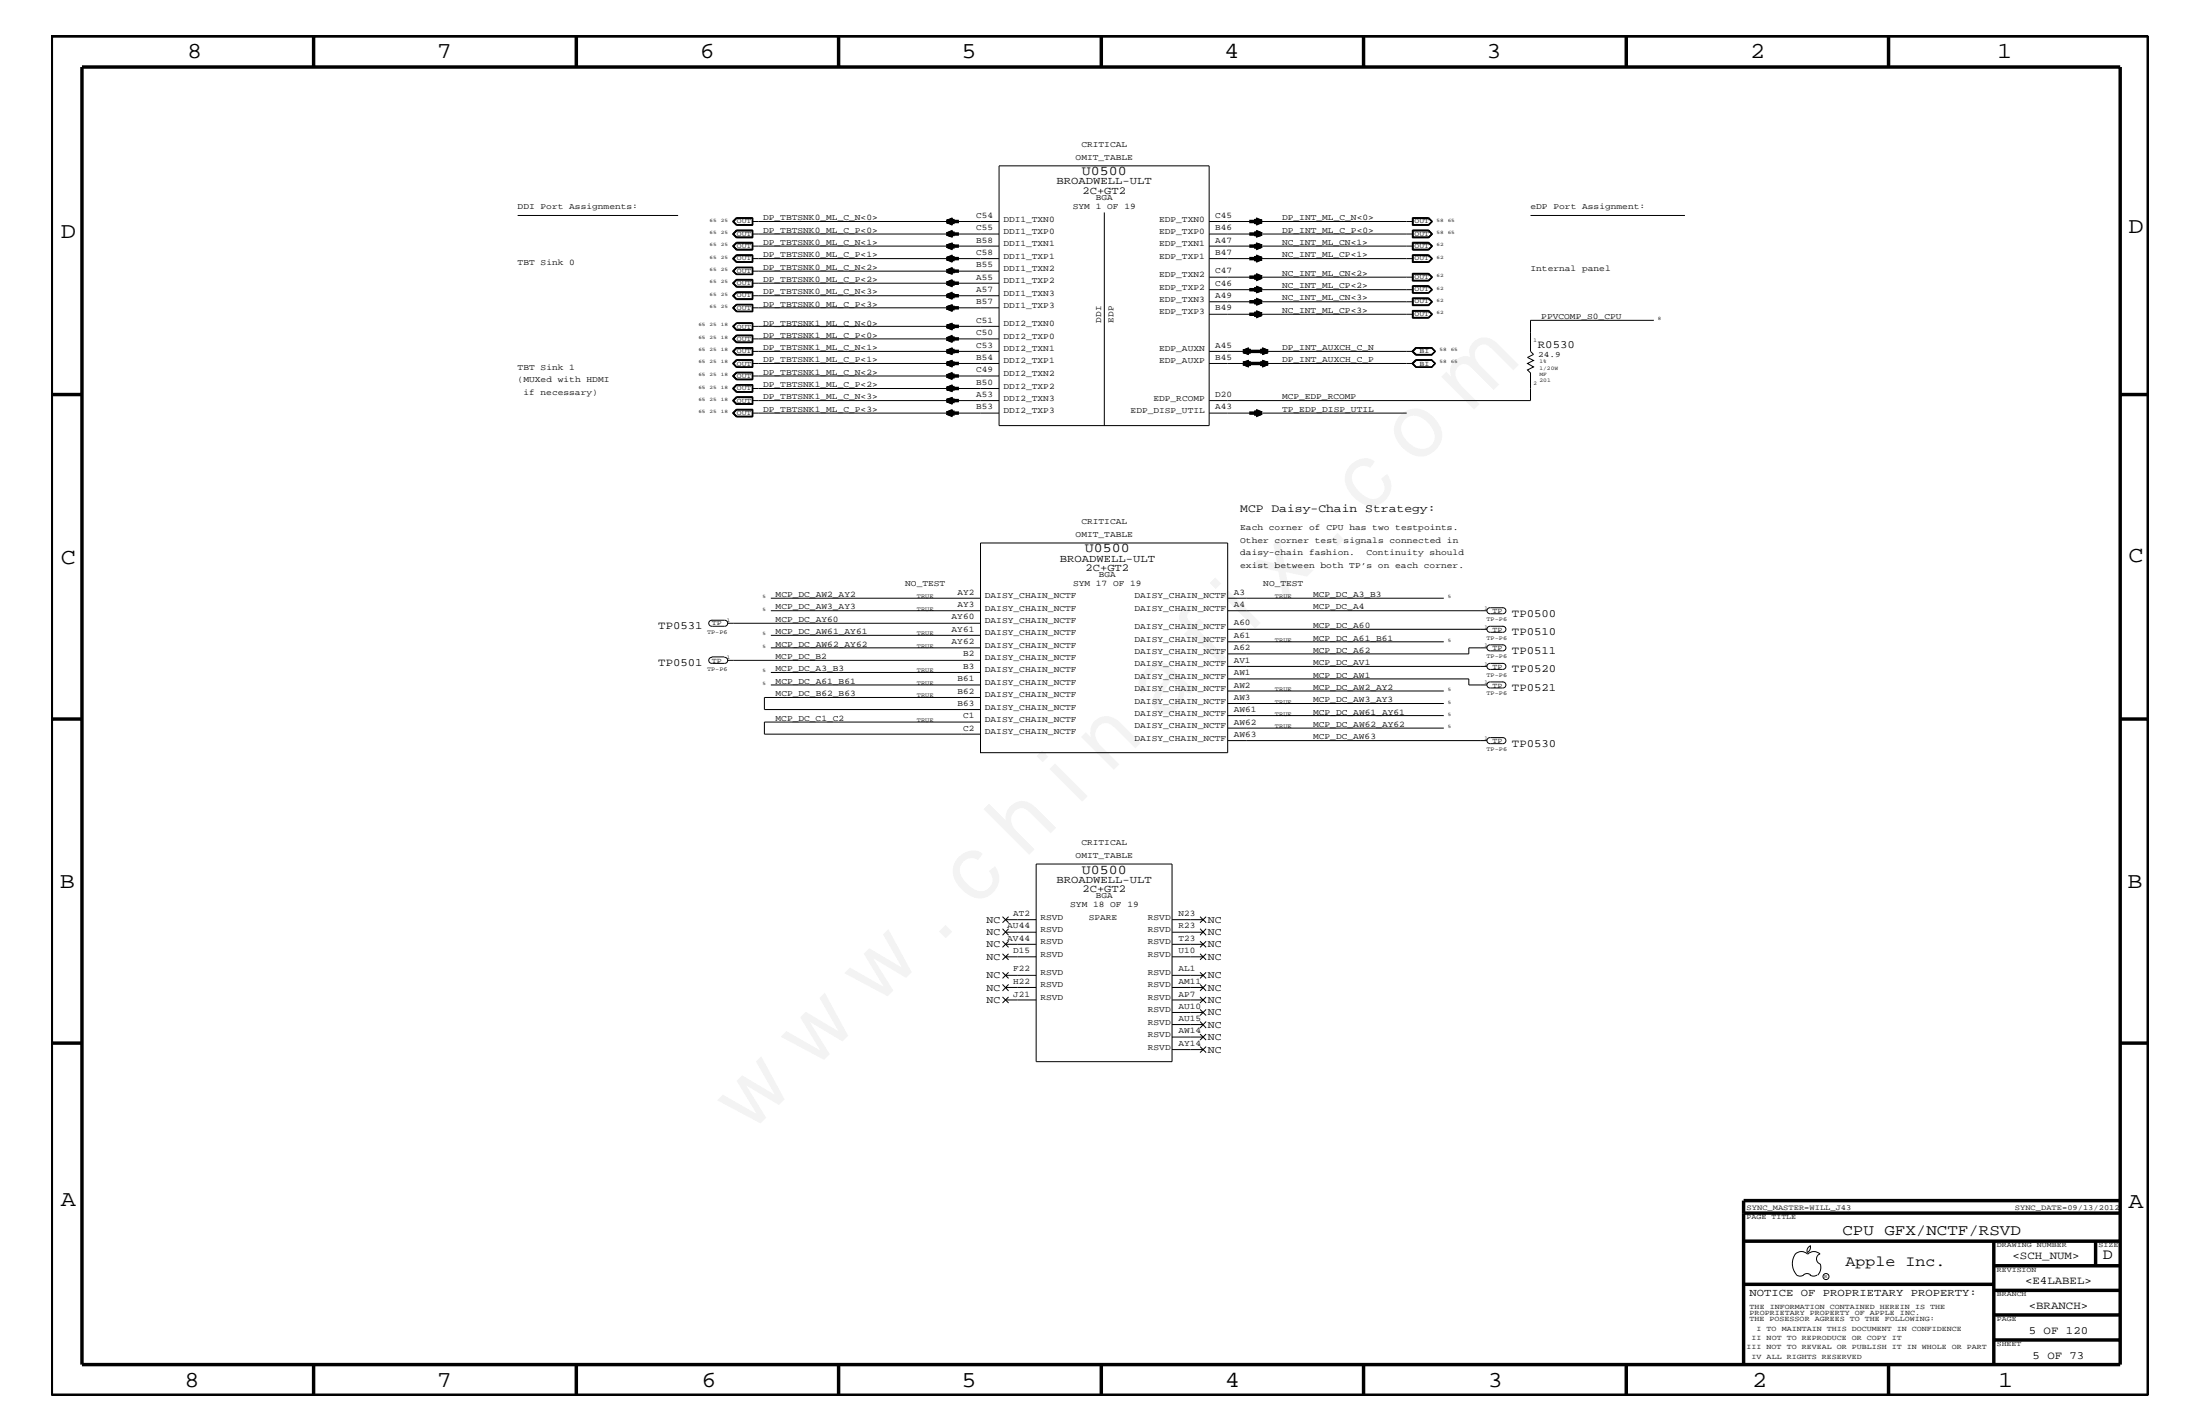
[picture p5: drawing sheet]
<svg xmlns="http://www.w3.org/2000/svg" width="432mm" height="279mm" viewBox="0 0 432 279" stroke-linecap="round" stroke-linejoin="round" font-family="sans-serif">
<g fill="none" stroke="#000" stroke-width=".2">
<path d="M196.1 32.5h41.2v51h-41.2zM101.6 42.3h31.5M143.8 48.3l.7-.8h3.2v1.6h-3.2zM143.9 48.3l.7-.6h3.1v1.3h-3.1zM144.5 42.7h3.2v1.5h-3.2l-.7-.7zM144.5 45.2h3.2v1.5h-3.2l-.7-.8zM144.5 45.2l-.7 .7 .7 .7h3.2M144.5 50h3.2v1.5h-3.2l-.7-.8zM144.5 52.4h3.2v1.5h-3.2M144.5 54.8h3.2v1.5h-3.2l-.7-.7zM144.5 58.8l-.7-.8 .7-.7h3.2v1.5M144.5 52.4l-.7 .8 .7 .7"/>
<path d="M144.6 52.5l-.6 .7 .6 .6M144.6 47.7l-.6 .6 .6 .6h3.1M144.6 45.2h3.1v1.3h-3.1l-.7-.6zM144.6 52.5h3.1v1.3h-3.1M144.6 42.8l-.7 .7 .7 .6M144.6 54.9l-.7 .7 .7 .6h3.1v-1.3M144.6 57.3l-.7 .7 .7 .7M144.6 52.5l-.7 .7 .7 .6M144.6 50.1l-.7 .6 .7 .7M147.7 42.9h-3.1l-.6 .6 .6 .6h3.1M147.7 57.4h-3.1l-.6 .6 .6 .6h3.1M147.7 55h-3.1l-.6 .6 .6 .6h3.1"/>
<path d="M147.7 50.2h-3.1l-.6 .5 .6 .6h3.1M147.7 45.3h-3.1l-.6 .6 .6 .6M147.7 43.5h48.4M147.7 45.9h48.4M147.7 48.3h48.4M147.7 50.7h48.4M147.7 55.6h48.4M147.7 53.2h48.4M147.7 58h48.4M147.7 42.8v1.3M147.7 50.1v1.3M147.7 57.3v1.4"/>
<path d="M147.7 42.8h-3.2l-.7 .7 .7 .6h3.2M147.7 47.6h-3.2l-.7 .7 .7 .8M147.7 50.1h-3.2l-.7 .6 .7 .7h3.2M147.7 57.3h-3.2l-.7 .7 .7 .7h3.2M147.7 54.9h-3.2l-.7 .7 .7 .7M216.7 41.7v41.8M237.3 43.5h40.1M237.3 45.9h40.1M237.3 48.3h40.1M237.3 50.7h40.1M237.3 54.4h40.1M237.3 56.8h40.1"/>
<path d="M241 59.2h35.1M277.2 42.7h3.2l.8 .8-.8 .7h-3.2zM277.2 45.2h3.2l.8 .7-.8 .8h-3.2zM277.2 47.5h3.2l.8 .8-.8 .8h-3.2zM277.2 50h3.2l.8 .7-.8 .8h-3.2zM277.2 53.6h3.2l.8 .8-.8 .7h-3.2zM277.3 45.2v1.4h3.1l.7-.7-.7-.7M277.3 49.1v-1.5h3.1l.7 .7-.7 .8M277.3 56.1v1.4M277.3 45.2h3.1l.6 .7M277.3 47.7h3.1l.6 .6M277.3 56.2h3.1l.6 .6"/>
<path d="M277.4 42.9h2.9l.7 .6-.7 .6h-2.9zM277.4 47.7v1.2h2.9l.7-.6M277.4 50.2h2.9l.7 .5-.7 .6h-2.9zM277.4 53.8h2.9l.7 .6-.7 .6h-2.9zM277.4 56.2v1.2M280.3 47.7l.7 .6M280.3 56.2l.7 .6M280.4 56.1h-3.2v1.4h3.2M280.4 42.8h-3.1v1.3h3.1M280.4 42.8l.7 .7-.7 .6M280.4 50.1h-3.1v1.3h3.1M280.4 53.7h-3.1v1.4h3.1"/>
<path d="M280.4 58.5h-3.1v1.4M280.4 42.8l.6 .7M280.4 58.5l.6 .7-.7-.6h-2.9v1.2M280.4 50.1l.7 .6-.7 .7M280.4 50.1l.6 .6M280.4 53.7l.7 .7-.7 .7M280.4 53.7l.6 .7M280.4 56.1l.8 .7-.8 .7M280.4 56.1l.7 .7-.7 .7M280.4 58.5l.7 .7M281 43.5l-.6 .6M281 45.9l-.7-.6h-2.9v1.2"/>
<path d="M281 45.9l-.6 .6h-3.1M281 45.9l-.7 .6M281 48.3l-.6 .7h-3.1M281 50.7l-.6 .7M281 54.4l-.6 .7M281 56.8l-.6 .6h-3.1M281 56.8l-.7 .6M281.2 59.2l-.8-.8h-3.2v1.6M300.4 42.3h30.3M148.8 71.3h43.6M148.8 68.9h43.6M148.8 78.6h43.6"/>
<path d="M148.8 60.4h43.6M148.8 64h43.6M148.8 66.5h43.6M148.8 73.8h43.6M148.8 76.2h43.6M241 61.7h35.1M241 71.3h35.1M241 68.9h35.1M241 78.6h59.4M300.4 62.9h24.2M148.8 81.1h43.6M241 81.1h35.1"/>
<path d="M151.3 119.8h37.5M151.3 117.4h37.5M192.4 106.5h48.6v41.2h-48.6zM244.6 119.8h46.1M244.6 117.4h38.8M144 122.3h44.8M144 129.6h44.8M150 139.2h38.8M150 136.8h38.8M151.3 127.1h37.5M151.3 134.4h37.5M151.3 131.9h37.5"/>
<path d="M151.3 124.7h37.5M244.6 133.2h43.7M244.6 130.8h46.1M244.6 128.3h43.7M244.6 123.5h46.1M244.6 125.9h38.8M244.6 135.6h38.8M244.6 138h38.8M150 144h38.8M150 141.7h38.8M244.6 145.3h46.1M244.6 140.4h38.8"/>
<path d="M244.6 142.9h38.8M203.4 169.5v38.8M230 169.5v38.8M352.3 246.1a1.69 1.69 0 0 1 2.5 0M352.4 246a3.3 3.3 0 0 0 .2 4.1M352.6 250.2l.7 .2 .7-.2M354 250.2l.7-.3 .7 .3M354.8 246.1a1.69 1.69 0 0 1 2.4 0M355.2 250.2l.7 .2 .7-.2M355.3 244.4v.3a1.18 1.18 0 0 1-.6 1.1M355.4 244.4a.99 .99 0 0 0-.6 1.4M357.2 246a1.04 1.04 0 0 0-.7 1 1.04 1.04 0 0 0 .7 1"/>
<path d="M357.3 248l.1 .7a2.11 2.11 0 0 1-.6 1.5"/>
<circle cx="358.4" cy="250.5" r=".59"/>
</g>
<g fill="none" stroke="#000" stroke-width=".68" stroke-linecap="butt">
<path d="M10.1 7.1h411.5v266.7h-411.5zM16.1 13.2h400v254.5h-400zM61.6 7.1v6.1M113.1 7.1v6.1M164.6 7.1v6.1M216.2 7.1v6.1M267.6 7.1v6.1M319.2 7.1v6.1M370.7 7.1v6.1M185.8 48.3h2.4M185.8 43.5h2.4M185.8 45.9h2.4"/>
<path d="M185.8 50.7h2.4M185.8 43.5l1.2-.5v1zM185.8 45.9l1.2-.5v.9zM185.8 48.3l1.2-.4v.9zM185.8 50.7l1.2-.5v1.1zM185.8 53.2l1.2-.5v.9zM185.8 55.6l1.2-.5v1zM185.8 58l1.2-.5v1zM185.8 43.5h1.2M185.8 43.5l1.2 .3M185.8 43.5l1.2 .2M185.8 45.9l1.2 .1"/>
<path d="M185.8 45.9l1.2 .4M185.8 45.9l1.2 .3M185.8 48.3l1.2 .2M185.8 48.3l1.2 .4M185.8 50.7l1.2 .1M185.8 50.7l1.2 .4M185.8 50.7l1.2 .3M185.8 53.2h2.4M185.8 53.2l1.2 .1M185.8 53.2l1.2 .3M185.8 53.2l1.2 .2M185.8 55.6h2.4"/>
<path d="M185.8 55.6l1.2 .1M185.8 55.6l1.2 .4M185.8 55.6l1.2 .2M185.8 58h2.4M185.8 58l1.2 .1M185.8 58l1.2 .4M185.8 58l1.2 .3M187 43.1l-1.2 .4M187 43.4l-1.2 .1M187 43.2l-1.2 .3M187 45.5l-1.2 .4M187 45.7l-1.2 .2"/>
<path d="M187 47.9l-1.2 .4M187 48.2l-1.2 .1M187 48l-1.2 .3M187 50.4l-1.2 .3M187 50.7h-1.2M187 50.5l-1.2 .2M187 52.8l-1.2 .4M187 53l-1.2 .2M187 52.9l-1.2 .3M187 55.2l-1.2 .4M187 55.5l-1.2 .1M187 55.3l-1.2 .3"/>
<path d="M187 57.7l-1.2 .3M187 57.9l-1.2 .1M187 57.8l-1.2 .2M245.2 48.3h2.5M245.2 43.5h2.5M245.2 45.9h2.5M245.2 54.4h2.5M245.2 50.7h2.5M245.2 56.8h2.5M246.5 43l1.2 .5-1.2 .5zM246.5 45.4l1.2 .5-1.2 .4zM246.5 47.9l1.2 .4-1.2 .5z"/>
<path d="M246.5 50.2l1.2 .5-1.2 .6zM246.5 53.9l1.2 .5-1.2 .5zM246.5 56.3l1.2 .5-1.2 .5zM246.5 47.9l1.2 .4M246.5 48.2l1.2 .1M246.5 48l1.2 .3M246.5 43.1l1.2 .4M246.5 43.4l1.2 .1M246.5 43.2l1.2 .3M246.5 45.5l1.2 .4M246.5 45.7l1.2 .2M246.5 54l1.2 .4"/>
<path d="M246.5 54.2l1.2 .2M246.5 54.1l1.2 .3M246.5 50.4l1.2 .3M246.5 50.7h1.2M246.5 50.5l1.2 .2M246.5 56.4l1.2 .4M246.5 56.7l1.2 .1M246.5 56.6l1.2 .2M247.7 59.2l-1.2-.5v1M247.7 48.3l-1.2 .2M247.7 48.3l-1.2 .4M247.7 43.5h-1.2"/>
<path d="M247.7 43.5l-1.2 .3M247.7 43.5l-1.2 .2M247.7 45.9l-1.2 .1M247.7 45.9l-1.2 .4M247.7 45.9l-1.2 .3M247.7 54.4l-1.2 .1M247.7 54.4l-1.2 .3M247.7 54.4l-1.2 .2M247.7 50.7l-1.2 .1M247.7 50.7l-1.2 .4M247.7 50.7l-1.2 .3M247.7 56.8l-1.2 .1"/>
<path d="M247.7 56.8l-1.2 .4M247.7 56.8l-1.2 .2M10.1 77.4h6M416.1 77.4h5.5M10.1 141.1h6M416.1 141.1h5.5M10.1 204.7h6M416.1 204.7h5.5M342.2 238h73.9M416.1 235.6h-73.9v32.1M342.2 243.5h73.9M342.2 252h49.1"/>
<path d="M391.3 248.4h24.8M391.3 243.5v24.2M391.3 258h24.8M391.3 253.2h24.8M411.3 243.5v4.9M61.6 267.7v6.1M113.1 267.7v6.1M164.6 267.7v6.1M216.2 268v5.8M267.6 267.7v6.1M319.2 267.7v6.1M370.7 267.7v6.1"/>
<path d="M391.3 262.9h24.8"/>
</g>
<text font-size="17.6" x="147.1" y="222.6" transform="rotate(-45 147.1 222.6)">w w w . c h i n a f i x . c o m</text>
<g font-size="4.5">
<text x="36.7" y="11.5">8</text>
<text x="85.8" y="11.5">7</text>
<text x="137.3" y="11.5">6</text>
<text x="188.7" y="11.5">5</text>
<text x="240.3" y="11.5">4</text>
<text x="291.8" y="11.5">3</text>
<text x="343.5" y="11.5">2</text>
<text x="392" y="11.5">1</text>
<text x="11.9" y="46.8">D</text>
<text x="417.7" y="45.7">D</text>
<text x="11.9" y="110.6">C</text>
<text x="417.7" y="110.3">C</text>
<text x="11.8" y="174.3">B</text>
<text x="417.6" y="174.2">B</text>
<text x="11.9" y="236.7">A</text>
<text x="417.7" y="237.1">A</text>
<text x="36.2" y="272.1">8</text>
<text x="85.8" y="272.1">7</text>
<text x="137.7" y="272.1">6</text>
<text x="188.7" y="272.1">5</text>
<text x="240.4" y="272.1">4</text>
<text x="292" y="272.1">3</text>
<text x="343.9" y="272.1">2</text>
<text x="392.2" y="272.1">1</text>
</g>
<g font-size="3">
<text x="361.6" y="242.3">CPU GFX/NCTF/RSVD</text>
<text x="362.2" y="248.4">Apple Inc.</text>
<text x="412.7" y="247.1">D</text>
</g>
<g font-size="2.6">
<text x="212.3" y="34.4">U0500</text>
<text x="212.9" y="108.3">U0500</text>
<text x="212.3" y="171.4">U0500</text>
</g>
<text font-size="2.3" x="243.4" y="100.4">MCP Daisy-Chain Strategy:</text>
<g font-size="2.2">
<text x="301.8" y="68.2">R0530</text>
<text x="129.2" y="123.5">TP0531</text>
<text x="296.8" y="121">TP0500</text>
<text x="296.8" y="124.7">TP0510</text>
<text x="129.2" y="130.8">TP0501</text>
<text x="296.8" y="128.3">TP0511</text>
<text x="296.8" y="131.9">TP0520</text>
<text x="296.8" y="135.6">TP0521</text>
<text x="296.8" y="146.5">TP0530</text>
<text x="395" y="247.1">&lt;SCH_NUM&gt;</text>
<text x="397.5" y="252">&lt;E4LABEL&gt;</text>
<text x="398.2" y="256.8">&lt;BRANCH&gt;</text>
<text x="398.2" y="261.6">5 OF 120</text>
<text x="398.9" y="266.6">5 OF 73</text>
</g>
<g font-size="2.1">
<text x="207.4" y="36.2">BROADWELL-ULT</text>
<text x="212.5" y="38">2C+GT2</text>
<text x="208" y="110.2">BROADWELL-ULT</text>
<text x="213.1" y="112">2C+GT2</text>
<text x="207.4" y="173.2">BROADWELL-ULT</text>
<text x="212.5" y="175">2C+GT2</text>
<text x="343.4" y="254.4">NOTICE OF PROPRIETARY PROPERTY:</text>
</g>
<g font-size="2">
<text x="193.6" y="181">NC</text>
<text x="193.6" y="183.5">NC</text>
<text x="193.6" y="185.9">NC</text>
<text x="237.1" y="181">NC</text>
<text x="237.1" y="183.5">NC</text>
<text x="237.1" y="185.9">NC</text>
<text x="193.6" y="188.3">NC</text>
<text x="193.6" y="192">NC</text>
<text x="237.1" y="188.3">NC</text>
<text x="237.1" y="192">NC</text>
<text x="193.6" y="194.4">NC</text>
<text x="193.6" y="196.8">NC</text>
<text x="237.1" y="194.4">NC</text>
<text x="237.1" y="196.8">NC</text>
<text x="237.1" y="199.2">NC</text>
<text x="237.1" y="201.7">NC</text>
<text x="237.1" y="204.1">NC</text>
<text x="237.1" y="206.5">NC</text>
</g>
<g font-size="1.7">
<text x="212.3" y="28.9">CRITICAL</text>
<text x="211.1" y="31.4">OMIT_TABLE</text>
<text x="101.6" y="41">DDI Port Assignments:</text>
<text x="210.6" y="41">SYM 1 OF 19</text>
<text x="215.1" y="39.2">BGA</text>
<text x="300.4" y="41">eDP Port Assignment:</text>
<text x="149.8" y="45.7">DP_TBTSNK0_ML_C_P&lt;0&gt;</text>
<text x="149.8" y="43.2">DP_TBTSNK0_ML_C_N&lt;0&gt;</text>
<text x="191.6" y="45.2">C55</text>
<text x="191.6" y="47.6">B58</text>
<text x="191.6" y="42.7">C54</text>
<text x="196.9" y="45.9">DDI1_TXP0</text>
<text x="196.9" y="43.5">DDI1_TXN0</text>
<text x="227.5" y="43.5">EDP_TXN0</text>
<text x="227.5" y="45.9">EDP_TXP0</text>
<text x="238.5" y="45.2">B46</text>
<text x="238.5" y="47.6">A47</text>
<text x="238.5" y="42.7">C45</text>
<text x="251.6" y="43.2">DP_INT_ML_C_N&lt;0&gt;</text>
<text x="251.6" y="45.7">DP_INT_ML_C_P&lt;0&gt;</text>
<text x="101.6" y="51.9">TBT Sink 0</text>
<text x="149.8" y="52.9">DP_TBTSNK0_ML_C_N&lt;2&gt;</text>
<text x="149.8" y="50.5">DP_TBTSNK0_ML_C_P&lt;1&gt;</text>
<text x="149.8" y="48">DP_TBTSNK0_ML_C_N&lt;1&gt;</text>
<text x="191.6" y="50">C58</text>
<text x="191.6" y="52.4">B55</text>
<text x="196.9" y="53.2">DDI1_TXN2</text>
<text x="196.9" y="50.7">DDI1_TXP1</text>
<text x="196.9" y="48.3">DDI1_TXN1</text>
<text x="227.5" y="50.7">EDP_TXP1</text>
<text x="227.5" y="48.3">EDP_TXN1</text>
<text x="238.5" y="50">B47</text>
<text x="238.5" y="53.6">C47</text>
<text x="251.6" y="50.5">NC_INT_ML_CP&lt;1&gt;</text>
<text x="251.6" y="48">NC_INT_ML_CN&lt;1&gt;</text>
<text x="300.4" y="53.2">Internal panel</text>
<text x="149.8" y="55.3">DP_TBTSNK0_ML_C_P&lt;2&gt;</text>
<text x="149.8" y="57.8">DP_TBTSNK0_ML_C_N&lt;3&gt;</text>
<text x="191.6" y="59.7">B57</text>
<text x="191.6" y="54.9">A55</text>
<text x="191.6" y="57.3">A57</text>
<text x="196.9" y="55.6">DDI1_TXP2</text>
<text x="196.9" y="58">DDI1_TXN3</text>
<text x="227.5" y="59.2">EDP_TXN3</text>
<text x="227.5" y="56.8">EDP_TXP2</text>
<text x="227.5" y="54.4">EDP_TXN2</text>
<text x="238.5" y="56.1">C46</text>
<text x="238.5" y="58.5">A49</text>
<text x="251.6" y="59">NC_INT_ML_CN&lt;3&gt;</text>
<text x="251.6" y="56.6">NC_INT_ML_CP&lt;2&gt;</text>
<text x="251.6" y="54.1">NC_INT_ML_CN&lt;2&gt;</text>
<text x="149.8" y="63.9">DP_TBTSNK1_ML_C_N&lt;0&gt;</text>
<text x="149.8" y="60.2">DP_TBTSNK0_ML_C_P&lt;3&gt;</text>
<text x="191.6" y="65.7">C50</text>
<text x="191.6" y="63.4">C51</text>
<text x="196.9" y="64">DDI2_TXN0</text>
<text x="196.9" y="60.4">DDI1_TXP3</text>
<text x="216.2" y="63.3" transform="rotate(-90 216.2 63.3)">DDI</text>
<text x="218.5" y="63.3" transform="rotate(-90 218.5 63.3)">EDP</text>
<text x="227.5" y="61.7">EDP_TXP3</text>
<text x="238.5" y="60.9">B49</text>
<text x="251.6" y="61.4">NC_INT_ML_CP&lt;3&gt;</text>
<text x="302.5" y="62.6">PPVCOMP_S0_CPU</text>
<text x="149.8" y="71.1">DP_TBTSNK1_ML_C_P&lt;1&gt;</text>
<text x="149.8" y="68.7">DP_TBTSNK1_ML_C_N&lt;1&gt;</text>
<text x="149.8" y="66.2">DP_TBTSNK1_ML_C_P&lt;0&gt;</text>
<text x="191.6" y="70.6">B54</text>
<text x="191.6" y="68.2">C53</text>
<text x="196.9" y="71.3">DDI2_TXP1</text>
<text x="196.9" y="68.9">DDI2_TXN1</text>
<text x="196.9" y="66.5">DDI2_TXP0</text>
<text x="227.5" y="68.9">EDP_AUXN</text>
<text x="227.5" y="71.3">EDP_AUXP</text>
<text x="238.5" y="70.6">B45</text>
<text x="238.5" y="68.2">A45</text>
<text x="251.6" y="68.7">DP_INT_AUXCH_C_N</text>
<text x="251.6" y="71.1">DP_INT_AUXCH_C_P</text>
<text x="101.6" y="72.6">TBT Sink 1</text>
<text x="101.6" y="75">(MUXed with HDMI</text>
<text x="102.7" y="77.4">if necessary)</text>
<text x="149.8" y="76">DP_TBTSNK1_ML_C_P&lt;2&gt;</text>
<text x="149.8" y="73.5">DP_TBTSNK1_ML_C_N&lt;2&gt;</text>
<text x="191.6" y="75.5">B50</text>
<text x="191.6" y="77.9">A53</text>
<text x="191.6" y="73">C49</text>
<text x="196.9" y="76.2">DDI2_TXP2</text>
<text x="196.9" y="73.8">DDI2_TXN2</text>
<text x="238.5" y="77.9">D20</text>
<text x="149.8" y="80.8">DP_TBTSNK1_ML_C_P&lt;3&gt;</text>
<text x="149.8" y="78.3">DP_TBTSNK1_ML_C_N&lt;3&gt;</text>
<text x="191.6" y="80.3">B53</text>
<text x="196.9" y="81.1">DDI2_TXP3</text>
<text x="196.9" y="78.6">DDI2_TXN3</text>
<text x="221.9" y="81.1">EDP_DISP_UTIL</text>
<text x="226.4" y="78.6">EDP_RCOMP</text>
<text x="238.5" y="80.3">A43</text>
<text x="251.6" y="78.3">MCP_EDP_RCOMP</text>
<text x="251.6" y="80.8">TP_EDP_DISP_UTIL</text>
<text x="211.1" y="105.3">OMIT_TABLE</text>
<text x="212.3" y="102.9">CRITICAL</text>
<text x="243.4" y="106.5">Other corner test signals connected in</text>
<text x="243.4" y="104.1">Each corner of CPU has two testpoints.</text>
<text x="215.7" y="113.1">BGA</text>
<text x="243.4" y="108.9">daisy-chain fashion.</text>
<text x="243.4" y="111.4">exist between both TP’s on each corner.</text>
<text x="268.2" y="108.9">Continuity should</text>
<text x="152.2" y="119.6">MCP_DC_AW3_AY3</text>
<text x="152.2" y="117.2">MCP_DC_AW2_AY2</text>
<text x="177.7" y="115">NO_TEST</text>
<text x="188" y="119.1">AY3</text>
<text x="188" y="116.7">AY2</text>
<text x="193.3" y="119.8">DAISY_CHAIN_NCTF</text>
<text x="193.3" y="117.4">DAISY_CHAIN_NCTF</text>
<text x="210.6" y="115">SYM 17 OF 19</text>
<text x="222.7" y="117.4">DAISY_CHAIN_NCTF</text>
<text x="222.7" y="119.8">DAISY_CHAIN_NCTF</text>
<text x="242.1" y="119.1">A4</text>
<text x="242.1" y="116.7">A3</text>
<text x="247.9" y="115">NO_TEST</text>
<text x="257.7" y="117.2">MCP_DC_A3_B3</text>
<text x="257.7" y="119.6">MCP_DC_A4</text>
<text x="152.2" y="124.4">MCP_DC_AW61_AY61</text>
<text x="152.2" y="122">MCP_DC_AY60</text>
<text x="186.8" y="124">AY61</text>
<text x="186.8" y="121.5">AY60</text>
<text x="193.3" y="124.7">DAISY_CHAIN_NCTF</text>
<text x="193.3" y="122.3">DAISY_CHAIN_NCTF</text>
<text x="222.7" y="123.5">DAISY_CHAIN_NCTF</text>
<text x="222.7" y="125.9">DAISY_CHAIN_NCTF</text>
<text x="242.1" y="125.2">A61</text>
<text x="242.1" y="122.7">A60</text>
<text x="257.7" y="123.2">MCP_DC_A60</text>
<text x="257.7" y="125.7">MCP_DC_A61_B61</text>
<text x="152.2" y="129.3">MCP_DC_B2</text>
<text x="152.2" y="126.9">MCP_DC_AW62_AY62</text>
<text x="152.2" y="131.7">MCP_DC_A3_B3</text>
<text x="186.8" y="126.4">AY62</text>
<text x="189.1" y="131.3">B3</text>
<text x="189.1" y="128.8">B2</text>
<text x="193.3" y="129.6">DAISY_CHAIN_NCTF</text>
<text x="193.3" y="127.1">DAISY_CHAIN_NCTF</text>
<text x="193.3" y="131.9">DAISY_CHAIN_NCTF</text>
<text x="222.7" y="128.3">DAISY_CHAIN_NCTF</text>
<text x="222.7" y="130.8">DAISY_CHAIN_NCTF</text>
<text x="242.1" y="130">AV1</text>
<text x="242.1" y="127.6">A62</text>
<text x="257.7" y="128">MCP_DC_A62</text>
<text x="257.7" y="130.5">MCP_DC_AV1</text>
<text x="152.2" y="134.1">MCP_DC_A61_B61</text>
<text x="152.2" y="136.6">MCP_DC_B62_B63</text>
<text x="188" y="136.1">B62</text>
<text x="188" y="133.6">B61</text>
<text x="193.3" y="134.4">DAISY_CHAIN_NCTF</text>
<text x="193.3" y="136.8">DAISY_CHAIN_NCTF</text>
<text x="222.7" y="133.2">DAISY_CHAIN_NCTF</text>
<text x="222.7" y="135.6">DAISY_CHAIN_NCTF</text>
<text x="242.1" y="137.3">AW3</text>
<text x="242.1" y="134.9">AW2</text>
<text x="242.1" y="132.4">AW1</text>
<text x="257.7" y="133">MCP_DC_AW1</text>
<text x="257.7" y="135.3">MCP_DC_AW2_AY2</text>
<text x="257.7" y="137.8">MCP_DC_AW3_AY3</text>
<text x="152.2" y="141.4">MCP_DC_C1_C2</text>
<text x="188" y="138.5">B63</text>
<text x="189.1" y="143.4">C2</text>
<text x="189.1" y="140.9">C1</text>
<text x="193.3" y="139.2">DAISY_CHAIN_NCTF</text>
<text x="193.3" y="141.7">DAISY_CHAIN_NCTF</text>
<text x="222.7" y="140.4">DAISY_CHAIN_NCTF</text>
<text x="222.7" y="138">DAISY_CHAIN_NCTF</text>
<text x="222.7" y="142.9">DAISY_CHAIN_NCTF</text>
<text x="242.1" y="142.2">AW62</text>
<text x="242.1" y="139.7">AW61</text>
<text x="257.7" y="140.2">MCP_DC_AW61_AY61</text>
<text x="257.7" y="142.6">MCP_DC_AW62_AY62</text>
<text x="193.3" y="144">DAISY_CHAIN_NCTF</text>
<text x="222.7" y="145.3">DAISY_CHAIN_NCTF</text>
<text x="242.1" y="144.6">AW63</text>
<text x="257.7" y="145.1">MCP_DC_AW63</text>
<text x="212.3" y="165.9">CRITICAL</text>
<text x="211.1" y="168.3">OMIT_TABLE</text>
<text x="198.9" y="179.7">AT2</text>
<text x="210.1" y="178">SYM 18 OF 19</text>
<text x="215.1" y="176.2">BGA</text>
<text x="231.3" y="179.7">N23</text>
<text x="197.7" y="184.6">AV44</text>
<text x="197.7" y="182.1">AU44</text>
<text x="204.2" y="180.5">RSVD</text>
<text x="204.2" y="182.9">RSVD</text>
<text x="204.2" y="185.3">RSVD</text>
<text x="213.7" y="180.5">SPARE</text>
<text x="225.3" y="185.3">RSVD</text>
<text x="225.3" y="182.9">RSVD</text>
<text x="225.3" y="180.5">RSVD</text>
<text x="231.3" y="184.6">T23</text>
<text x="231.3" y="182.1">R23</text>
<text x="198.9" y="190.6">F22</text>
<text x="198.9" y="187">D15</text>
<text x="204.2" y="187.7">RSVD</text>
<text x="204.2" y="191.4">RSVD</text>
<text x="225.3" y="191.4">RSVD</text>
<text x="225.3" y="187.7">RSVD</text>
<text x="231.3" y="187">U10</text>
<text x="231.3" y="190.6">AL1</text>
<text x="198.9" y="195.5">J21</text>
<text x="198.9" y="193.1">H22</text>
<text x="204.2" y="193.7">RSVD</text>
<text x="204.2" y="196.2">RSVD</text>
<text x="225.3" y="193.7">RSVD</text>
<text x="225.3" y="196.2">RSVD</text>
<text x="231.3" y="197.9">AU10</text>
<text x="231.3" y="193.1">AM11</text>
<text x="231.3" y="195.5">AP7</text>
<text x="225.3" y="198.7">RSVD</text>
<text x="225.3" y="201">RSVD</text>
<text x="225.3" y="203.5">RSVD</text>
<text x="231.3" y="202.7">AW14</text>
<text x="231.3" y="200.3">AU15</text>
<text x="225.3" y="205.9">RSVD</text>
<text x="231.3" y="205.2">AY14</text>
</g>
<text font-size="1.6" x="301.9" y="70">24.9</text>
<g font-size="1.5">
<text x="342.8" y="237.4">SYNC_MASTER=WILL_J43</text>
<text x="395.5" y="237.4">SYNC_DATE=09/13/2012</text>
</g>
<g font-size="1.4">
<text x="144.6" y="43.8">OUT</text>
<text x="144.6" y="46.3">OUT</text>
<text x="277.6" y="43.8">OUT</text>
<text x="277.6" y="46.3">OUT</text>
<text x="144.6" y="53.5">OUT</text>
<text x="144.6" y="51.1">OUT</text>
<text x="144.6" y="48.7">OUT</text>
<text x="277.6" y="48.7">OUT</text>
<text x="277.6" y="51.1">OUT</text>
<text x="144.6" y="58.4">OUT</text>
<text x="144.6" y="56">OUT</text>
<text x="277.6" y="54.7">OUT</text>
<text x="277.6" y="57.2">OUT</text>
<text x="277.6" y="59.5">OUT</text>
<text x="144.6" y="60.8">OUT</text>
<text x="144.6" y="64.5">OUT</text>
<text x="277.6" y="62">OUT</text>
<text x="144.6" y="66.8">OUT</text>
<text x="144.6" y="69.3">OUT</text>
<text x="144.6" y="71.7">OUT</text>
<text x="278.6" y="69.3">BI</text>
<text x="278.6" y="71.7">BI</text>
<text x="144.6" y="76.6">OUT</text>
<text x="144.6" y="74.1">OUT</text>
<text x="144.6" y="81.4">OUT</text>
<text x="144.6" y="79">OUT</text>
<text x="139.7" y="122.7">TP</text>
<text x="292.9" y="120.3">TP</text>
<text x="292.9" y="124">TP</text>
<text x="139.7" y="130">TP</text>
<text x="292.9" y="127.6">TP</text>
<text x="292.9" y="131.3">TP</text>
<text x="292.9" y="134.9">TP</text>
<text x="292.9" y="145.7">TP</text>
<text x="342.8" y="239.2">PAGE TITLE</text>
<text x="391.9" y="244.7">DRAWING NUMBER</text>
<text x="411.9" y="244.7">SIZE</text>
<text x="391.9" y="249.5">REVISION</text>
<text x="343.4" y="256.8">THE INFORMATION CONTAINED HEREIN IS THE</text>
<text x="391.9" y="254.4">BRANCH</text>
<text x="343.4" y="258">PROPRIETARY PROPERTY OF APPLE INC.</text>
<text x="343.4" y="259.3">THE POSESSOR AGREES TO THE FOLLOWING:</text>
<text x="343.8" y="262.9">II NOT TO REPRODUCE OR COPY IT</text>
<text x="344.8" y="261.1">I TO MAINTAIN THIS DOCUMENT IN CONFIDENCE</text>
<text x="391.9" y="259.3">PAGE</text>
<text x="342.8" y="264.7">III NOT TO REVEAL OR PUBLISH IT IN WHOLE OR PART</text>
<text x="343.8" y="266.6">IV ALL RIGHTS RESERVED</text>
<text x="391.9" y="264.1">SHEET</text>
</g>
<g font-size="1.2">
<text x="180" y="119.8">TRUE</text>
<text x="180" y="117.4">TRUE</text>
<text x="250.2" y="117.4">TRUE</text>
<text x="138.8" y="124.3">TP-P6</text>
<text x="180" y="124.7">TRUE</text>
<text x="250.2" y="125.9">TRUE</text>
<text x="291.8" y="121.9">TP-P6</text>
<text x="291.8" y="125.5">TP-P6</text>
<text x="138.8" y="131.6">TP-P6</text>
<text x="180" y="127.1">TRUE</text>
<text x="180" y="131.9">TRUE</text>
<text x="291.8" y="129.1">TP-P6</text>
<text x="180" y="134.4">TRUE</text>
<text x="180" y="136.8">TRUE</text>
<text x="250.2" y="135.6">TRUE</text>
<text x="291.8" y="132.8">TP-P6</text>
<text x="291.8" y="136.4">TP-P6</text>
<text x="180" y="141.7">TRUE</text>
<text x="250.2" y="140.4">TRUE</text>
<text x="250.2" y="138">TRUE</text>
<text x="250.2" y="142.9">TRUE</text>
<text x="291.8" y="147.3">TP-P6</text>
</g>
<g font-size="1.1">
<text x="301" y="67.1">1</text>
<text x="302.2" y="71.3">1%</text>
<text x="301" y="75.6">2</text>
<text x="302.2" y="75">201</text>
<text x="302.2" y="73.8">MF</text>
<text x="302.2" y="72.6">1/20W</text>
<text x="291.3" y="119.7">1</text>
<text x="142.7" y="122.1">1</text>
<text x="291.3" y="123.4">1</text>
<text x="142.7" y="129.4">1</text>
<text x="291.3" y="127">1</text>
<text x="291.3" y="130.7">1</text>
<text x="291.3" y="134.2">1</text>
<text x="291.3" y="145.1">1</text>
</g>
<g font-size="1">
<text x="139.3" y="43.5">65</text>
<text x="139.3" y="45.9">65</text>
<text x="141.5" y="43.5">25</text>
<text x="141.5" y="45.9">25</text>
<text x="281.9" y="43.5">58</text>
<text x="281.9" y="45.9">58</text>
<text x="284.1" y="43.5">65</text>
<text x="284.1" y="45.9">65</text>
<text x="139.3" y="53.2">65</text>
<text x="139.3" y="50.7">65</text>
<text x="139.3" y="48.3">65</text>
<text x="141.5" y="53.2">25</text>
<text x="141.5" y="50.7">25</text>
<text x="141.5" y="48.3">25</text>
<text x="281.9" y="48.3">62</text>
<text x="281.9" y="50.7">62</text>
<text x="139.3" y="58">65</text>
<text x="139.3" y="55.6">65</text>
<text x="141.5" y="58">25</text>
<text x="141.5" y="55.6">25</text>
<text x="281.9" y="54.4">62</text>
<text x="281.9" y="56.8">62</text>
<text x="281.9" y="59.2">62</text>
<text x="137.1" y="64">65</text>
<text x="139.3" y="60.4">65</text>
<text x="139.3" y="64">25</text>
<text x="141.5" y="60.4">25</text>
<text x="141.5" y="64">18</text>
<text x="281.9" y="61.7">62</text>
<text x="325.4" y="62.9">8</text>
<text x="137.1" y="66.5">65</text>
<text x="137.1" y="68.9">65</text>
<text x="137.1" y="71.3">65</text>
<text x="139.3" y="66.5">25</text>
<text x="139.3" y="68.9">25</text>
<text x="139.3" y="71.3">25</text>
<text x="141.5" y="66.5">18</text>
<text x="141.5" y="68.9">18</text>
<text x="141.5" y="71.3">18</text>
<text x="282.5" y="68.9">58</text>
<text x="282.5" y="71.3">58</text>
<text x="284.7" y="68.9">65</text>
<text x="284.7" y="71.3">65</text>
<text x="137.1" y="76.2">65</text>
<text x="137.1" y="73.8">65</text>
<text x="139.3" y="76.2">25</text>
<text x="139.3" y="73.8">25</text>
<text x="141.5" y="76.2">18</text>
<text x="141.5" y="73.8">18</text>
<text x="137.1" y="81.1">65</text>
<text x="137.1" y="78.6">65</text>
<text x="139.3" y="81.1">25</text>
<text x="139.3" y="78.6">25</text>
<text x="141.5" y="81.1">18</text>
<text x="141.5" y="78.6">18</text>
<text x="149.7" y="119.8">5</text>
<text x="149.7" y="117.4">5</text>
<text x="284.1" y="117.4">5</text>
<text x="149.7" y="124.7">5</text>
<text x="284.1" y="125.9">5</text>
<text x="149.7" y="127.1">5</text>
<text x="149.7" y="131.9">5</text>
<text x="149.7" y="134.4">5</text>
<text x="284.1" y="135.6">5</text>
<text x="284.1" y="140.4">5</text>
<text x="284.1" y="138">5</text>
<text x="284.1" y="142.9">5</text>
<text x="358.1" y="250.7">R</text>
</g>
</svg>
